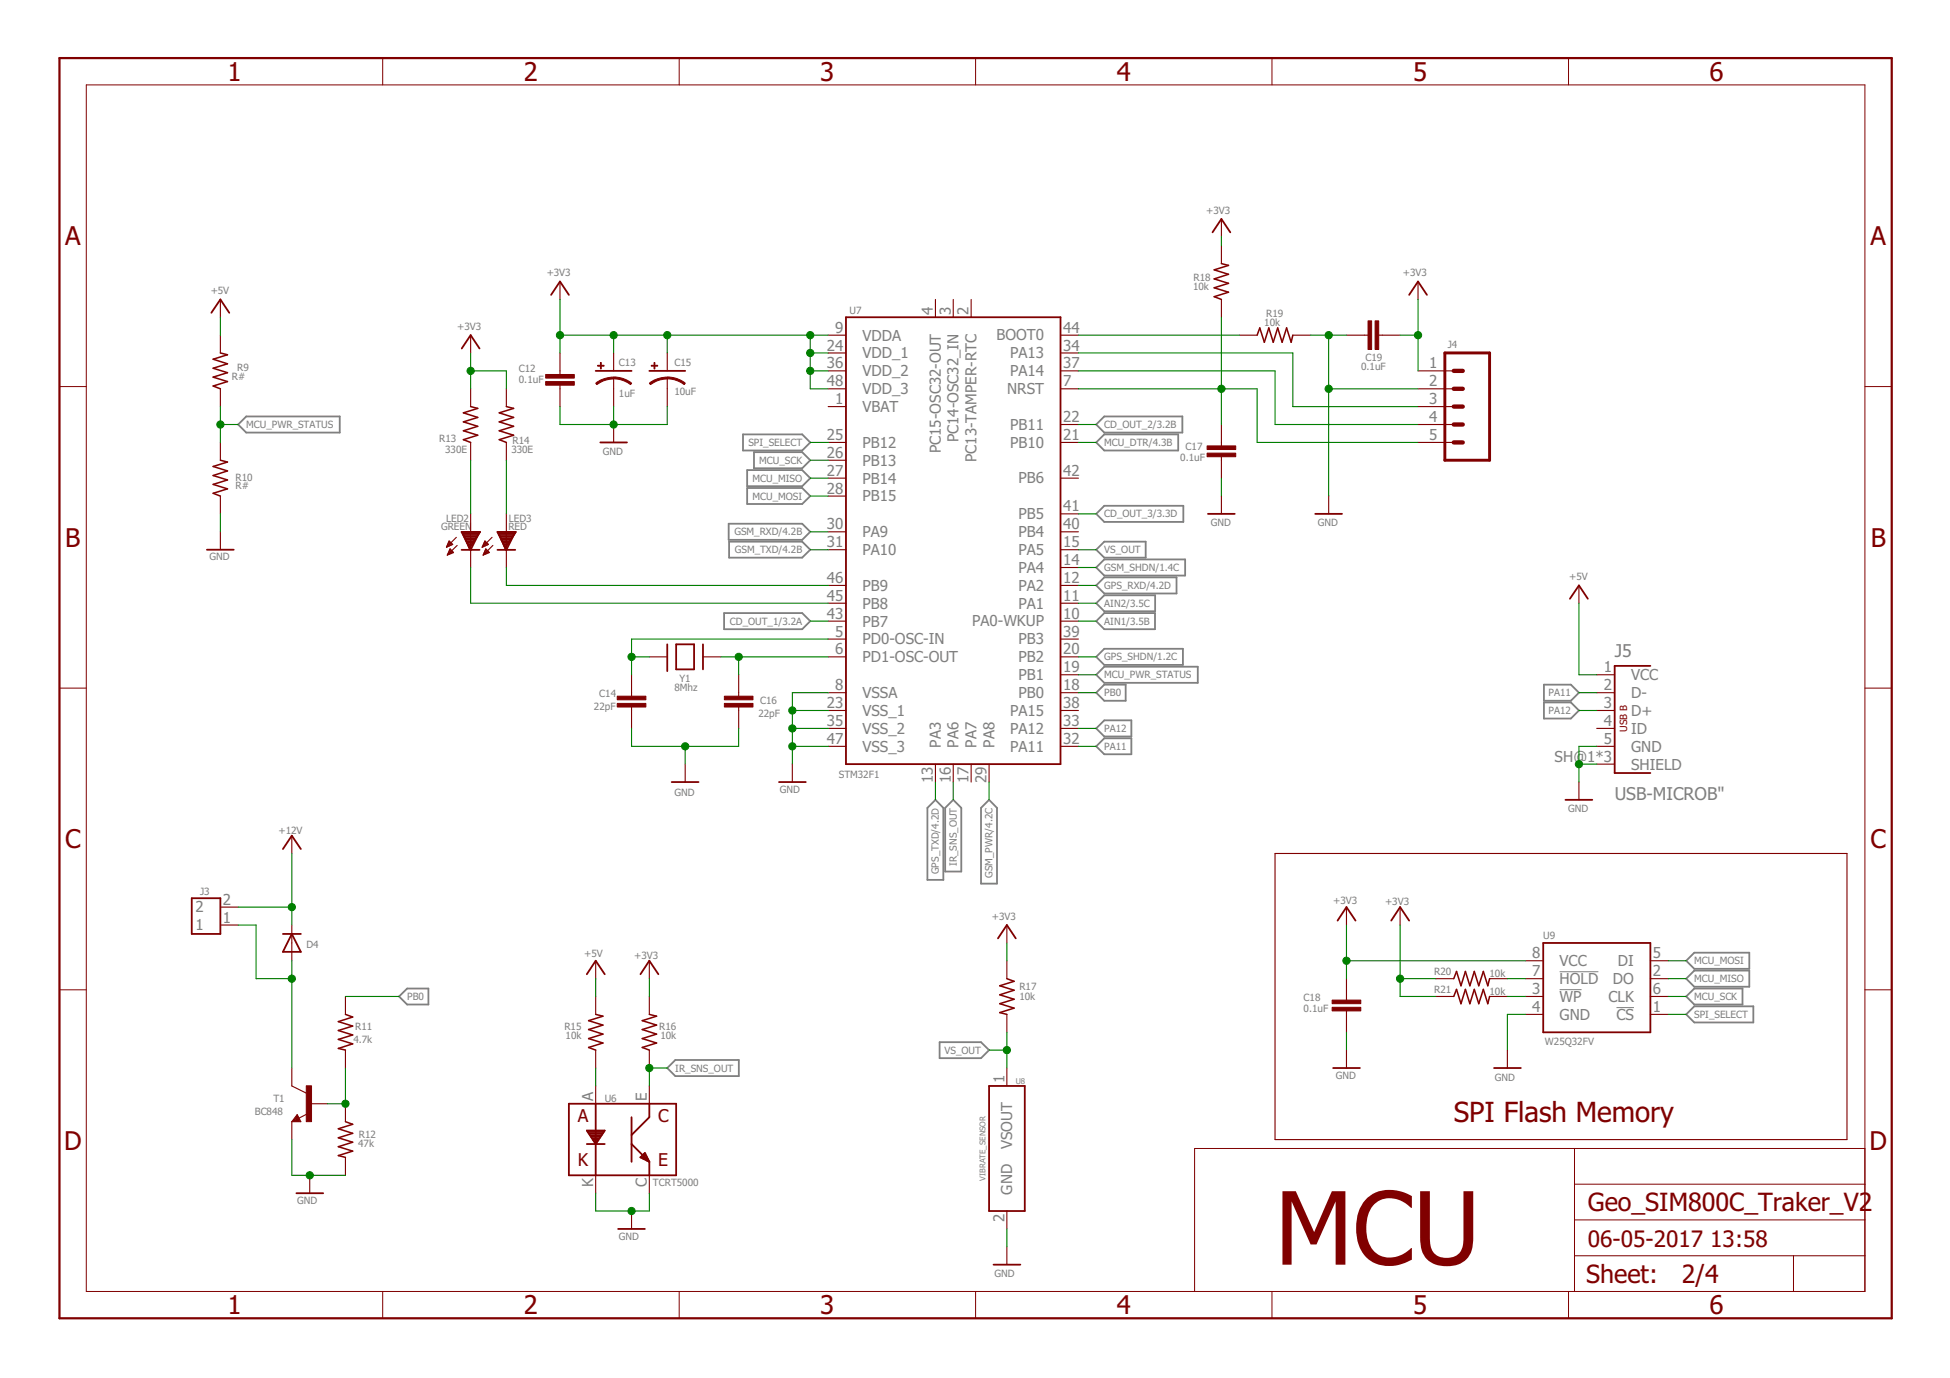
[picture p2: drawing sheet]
<svg xmlns="http://www.w3.org/2000/svg" width="297mm" height="210mm" viewBox="0 0 297 210" stroke-linecap="round" stroke-linejoin="round" font-family="sans-serif">
<path d="M237.6 150.7h3.3M237.6 148h5.9M246.2 153.5h2.7" fill="none" stroke="#808080" stroke-width=".15"/>
<g fill="none" stroke="#808080" stroke-width=".28">
<path d="M36.3 64.7l1.2-1.3h14.3v2.5h-14.3zM111 79.8h11.2l1.2 1.2-1.2 1.2h-11.2zM113.2 66.2h9l1.2 1.2-1.2 1.2h-9zM113.8 74.3h8.4l1.2 1.3-1.2 1.2h-8.4zM113.8 71.6h8.4l1.2 1.2-1.2 1.3h-8.4zM114.9 68.9h7.3l1.2 1.2-1.2 1.2h-7.3zM167 67.4l1.2-1.2h11.3v2.4h-11.3zM168.2 63.4h11.9v2.5h-11.9l-1.2-1.2zM168.2 77h12.1v2.5h-12.1l-1.2-1.2zM110.3 93.4h11.9l1.2 1.2-1.2 1.2h-11.9zM111.1 82.5h11.1l1.2 1.2-1.2 1.2h-11.1zM167 86.4l1.2-1.2h12.3v2.5h-12.3z"/>
<path d="M167 91.9l1.2-1.2h7.8v2.4h-7.8zM168.2 87.9h11v2.5h-11l-1.2-1.2zM168.2 82.5h6.3v2.4h-6.3l-1.2-1.2zM168.2 93.4h7.7v2.4h-7.7l-1.2-1.2zM167 105.5l1.2-1.2h3.3v2.4h-3.3zM167 100.1l1.2-1.3h12v2.5h-12zM167 113.7l1.2-1.2h4.1v2.4h-4.1zM167 111l1.2-1.3h4.1v2.5h-4.1zM168.2 101.6h14.3v2.4h-14.3l-1.2-1.2zM235.2 104.3h4.1l1.2 1.2-1.2 1.2h-4.1zM235.2 107h4.1l1.2 1.2-1.2 1.3h-4.1zM142.5 121.8l1.2 1.3v10.9h-2.4v-10.9z"/>
<path d="M145.2 121.8l1.2 1.3v9.7h-2.4v-9.7zM149.4 123.1l1.3-1.3 1.2 1.3v11.5h-2.5zM60.8 151.8l1.2-1.2h3.3v2.4h-3.3zM143.1 158.7h6.3l1.3 1.3-1.3 1.2h-6.3zM256.9 146.3l1.2-1.2h8.4v2.5h-8.4zM256.9 149.1l1.2-1.3h8.4v2.5h-8.4zM256.9 151.8l1.2-1.2h7.3v2.4h-7.3zM256.9 154.5l1.2-1.2h9v2.4h-9zM101.6 162.7l1.3-1.2h9.6v2.4h-9.6z"/>
</g>
<g fill="none" stroke="#800000" stroke-width=".17">
<path d="M186.1 33.4v2.7M186.1 37.4v2.8M33.6 45.6v2.7M33.6 51.1v2.7M33.6 59.2v2.7M71.7 51.1v2.7M71.7 59.2v2.7M77.1 59.2v2.7M85.3 42.9v2.7M85.3 53.8v3.2M85.3 58.7v3.2M93.5 53.8v2.7"/>
<path d="M93.5 57.6v4.3M101.6 53.8v2.7M101.6 57.6v4.3M126.2 59.2h2.7M126.2 51.1h2.7M126.2 53.8h2.7M126.2 56.5h2.7M142.5 45.6v2.7M145.2 45.6v2.7M147.9 45.6v2.7M161.5 59.2h2.8M161.5 51.1h2.8"/>
<path d="M161.5 53.8h2.8M161.5 56.5h2.8M186.1 45.6v2.7M188.8 51.1h2.7M196.9 51.1h2.8M205.1 51.1h3.3M210 51.1h3.3M216 59.2h5.4M216 56.5h5.4M216 42.9v2.7M33.6 67.4v2.7M33.6 75.6v2.7"/>
<path d="M71.7 67.4v2.7M71.7 78.3v8.1M77.1 67.4v2.7M77.1 78.3v8.1M93.5 64.7v2.7M126.2 61.9h2.7M126.2 67.4h2.7M126.2 70.1h2.7M126.2 72.8h2.7M126.2 75.6h2.7M161.5 67.4h2.8M161.5 64.7h2.8"/>
<path d="M161.5 72.8h2.8M161.5 78.3h2.8M186.1 64.7v3.2M186.1 69.6v3.2M186.1 75.6v2.7M202.4 75.6v2.7M216 61.9h5.4M216 67.4h5.4M216 64.7h5.4M33.6 81v2.7M68.1 83.3h.1M68.1 83.1h.4"/>
<path d="M68.2 83h.6M68.2 84.5h.2M68.2 82.9h.7M68.2 84.3h.5M68.3 82.7h.5M68.3 84.2h.7M68.3 82.6h.3M68.4 84.1h.6M68.4 82.5h.1M68.4 83.9h.5M68.4 82.4l.6 .5-1 .5zM68.5 83.8h.2"/>
<path d="M68.5 83.7h.1M68.6 83.6l.5 .6-1 .4zM69.5 81.9l-1.5 1.5M69.6 83.1l-1.5 1.5M73.5 83.3h.1M73.5 83.1h.4M73.6 83h.7M73.6 84.5h.3M73.7 82.9h.6M73.7 84.3h.5M73.7 82.7h.5M73.7 84.2h.8"/>
<path d="M73.8 82.6h.3M73.8 84.1h.6M73.8 82.5h.2M73.9 83.9h.4M73.9 82.4l.5 .5-1 .5zM73.9 83.8h.3M74 83.7h.1M74 83.6l.5 .6-.9 .4zM75 81.9l-1.6 1.5M75.1 83.1l-1.5 1.5M126.2 97.3h2.7M126.2 94.6h2.7"/>
<path d="M126.2 91.9h2.7M126.2 89.2h2.7M126.2 83.7h2.7M126.2 81h2.7M161.5 97.3h2.8M161.5 94.6h2.8M161.5 91.9h2.8M161.5 89.2h2.8M161.5 86.4h2.8M161.5 83.7h2.8M161.5 81h2.8M240.5 89.2v2.7"/>
<path d="M96.2 102.8v3.2M96.2 107.7v3.3M98.9 100.1h2.7M104.4 116.4v2.7M107.1 100.1h2.7M112.5 102.8v3.2M112.5 107.7v3.3M120.7 116.4v2.7M126.2 100.1h2.7M126.2 105.5h2.7M126.2 108.2h2.7M126.2 113.7h2.7"/>
<path d="M126.2 111h2.7M142.5 116.4v2.7M145.2 116.4v2.7M147.9 116.4v2.7M150.7 116.4v2.7M161.5 100.1h2.8M161.5 105.5h2.8M161.5 102.8h2.8M161.5 108.2h2.8M161.5 113.7h2.8M161.5 111h2.8M240.5 119.1v2.7"/>
<path d="M243.2 105.5h2.8M243.2 102.8h2.8M243.2 108.2h2.8M243.2 113.7h2.8M243.2 111h2.8M243.2 116.4h2.8M33.6 138.2h2.7M44.4 127.3v2.7M194.2 130h87.1v43.6h-87.1zM205.1 138.2v2.7M213.3 138.2v2.7M33.6 140.9h2.7"/>
<path d="M44.4 140.9v5.4M52.6 151.8v2.7M52.6 160v2.7M90.7 146.3v2.8M90.7 151.8v2.7M90.7 160v2.7M98.9 146.3v2.8M98.9 151.8v2.7M98.9 160v2.7M153.4 140.9v2.7M153.4 146.3v2.8M153.4 154.5v2.7"/>
<path d="M205.1 149.1v3.2M205.1 154v3.2M205.1 160v2.7M218.7 149.1h2.7M218.7 151.8h2.7M226.9 149.1h2.7M226.9 151.8h2.7M229.6 160v2.7M232.3 146.3h2.8M232.3 154.5h2.8M232.3 149.1h2.8M232.3 151.8h2.8"/>
<path d="M251.4 146.3h2.7M251.4 154.5h2.7M251.4 149.1h2.7M251.4 151.8h2.7M44.4 162.7v2.7l2.2 1.1M44.4 170.9v2.7M45.3 169.8l.5 1.1h-1.4zM46.8 169.7l-1.3 .6M47.2 168.1h2.7M47.2 179v2.8M52.6 168.1v2.8M52.6 176.3v2.7"/>
<path d="M90.7 165.4v2.7M90.7 179v2.8M98.9 165.4v2.7M98.9 179v2.8M153.4 162.7v2.7M96.2 184.5v2.7M153.4 184.5v2.7M153.4 189.9v2.7"/>
</g>
<g fill="none" stroke="#800000" stroke-width=".28">
<path d="M184.7 35.4l1.4-2 1.3 2M32.2 47.6l1.4-2 1.3 2M70.3 53.1l1.4-2 1.3 2M83.9 44.9l1.4-2 1.4 2M90.7 56.5h5.5M98.9 56.5h5.5M128.9 48.3h32.6v68.1h-32.6zM214.7 44.9l1.3-2 1.4 2M91.4 67.4h4.1M184 78.3h4.1M200.3 78.3h4.1M31.5 83.7h4.1"/>
<path d="M70.3 83.8h2.7M70.4 81l1.1 2.5 1.6-2.5h-2.8l1.4 2.8 1.3-2.8M70.5 81.3h2.5M70.6 81.5h2.2M70.7 81.7h2M70.8 82h1.7M70.9 82.2h1.4M71 82.5h1.2M71.2 82.7h.8M71.3 83h.6M71.4 83.2h.3M71.5 83.4h.1"/>
<path d="M75.8 83.8h2.7M75.9 81l1 2.5 1.7-2.5h-2.8l1.3 2.8 1.4-2.8M76 81.3h2.4M76.1 81.5h2.2M76.2 81.7h1.9M76.3 82h1.6M76.4 82.2h1.4M76.5 82.5h1.1M76.6 82.7h.9M76.7 83h.6M76.8 83.2h.3M76.9 83.4h.1"/>
<path d="M101.6 98.1v4.1M103 98.1h2.7v3.9h-2.7zM107.1 98.1v3.9M239.1 91.2l1.4-2 1.4 2M102.3 119.1h4.1M118.7 119.1h4M251.4 101.4h-5.4v16.4h5.4M29.2 136.8h4.4v5.5h-4.4zM43.1 129.3l1.3-2 1.4 2M238.5 121.8h4M43.1 142.3h2.7M44.4 142.3l1.4 2.7h-2.7z"/>
<path d="M89.4 148.4l1.3-2.1 1.4 2.1M97.6 148.4l1.3-2.1 1.4 2.1M152 142.9l1.4-2 1.3 2M203.8 140.2l1.3-2 1.4 2M211.9 140.2l1.4-2 1.4 2M235.1 143.6h16.3v13.6h-16.3zM45.3 170.3l-.2 .3h.5l-.3-.6-.6 .7h.9M86.7 168.1h16.3v10.9h-16.3zM89.4 174.3h2.7M89.4 172.2h2.7l-1.4 2.1zM89.5 172.4h2.5M89.7 172.7h2.1"/>
<path d="M89.9 172.9h1.8M90 173.1h1.5M90.2 173.4h1.1M90.3 173.6h.9M90.5 173.9h.5M90.7 174.1h.1M90.7 168.1v10.9M96.2 170.2v6.8M96.2 174.3l2.7 2.7M97.6 176.3l.6-.7 .7 1.4M97.6 176.3l1.3 .7M97.6 176.3h1"/>
<path d="M97.8 176h.6M98 176.5h.7M98.1 175.8h.2M98.5 176.8h.3M98.9 168.1v2.1l-2.7 2.7M98.9 177v2M150.7 165.4h5.4v19.1h-5.4zM203.1 162.7h4.1M227.6 162.7h4.1M45.1 181.8h4.1M94.1 187.2h4.1M151.3 192.6h4.1"/>
</g>
<g fill="none" stroke="#800000" stroke-width=".23">
<path d="M33.6 53.8l1 .2-2.1 .7 2.1 .7-2.1 .7 2.1 .7-2.1 .6 2.1 .7-2.1 .7 1.1 .4M186.1 40.2l1 .2-2.1 .7 2.1 .7-2.1 .7 2.1 .7-2.1 .6 2.1 .7-2.1 .7 1.1 .4M191.5 51.1l.4-1.1 .7 2.1 .7-2.1 .7 2.1 .6-2.1 .7 2.1 .7-2.1 .7 2.1 .2-1M33.6 70.1l1 .3-2.1 .7 2.1 .6-2.1 .7 2.1 .7-2.1 .7 2.1 .7-2.1 .6 1.1 .5M71.7 61.9l1.1 .3-2.2 .7 2.2 .7-2.2 .7 2.2 .6-2.2 .7 2.2 .7-2.2 .7 1.1 .4M77.1 61.9l1.1 .3-2.1 .7 2.1 .7-2.1 .7 2.1 .6-2.1 .7 2.1 .7-2.1 .7 1 .4M52.6 154.5l1.1 .4-2.2 .7 2.2 .7-2.2 .7 2.2 .6-2.2 .7 2.2 .7-2.2 .7 1.1 .3M90.7 154.5l1.1 .3-2.1 .7 2.1 .6-2.1 .7 2.1 .7-2.1 .7 2.1 .7-2.1 .7 1 .4M98.9 154.5l1.1 .3-2.2 .7 2.2 .6-2.2 .7 2.2 .7-2.2 .7 2.2 .7-2.2 .7 1.1 .4M153.4 149.1l1.1 .4-2.2 .7 2.2 .6-2.2 .7 2.2 .7-2.2 .7 2.2 .7-2.2 .6 1.1 .3M221.4 149.1l.5-1.1 .6 2.2 .7-2.2 .7 2.2 .7-2.2 .7 2.2 .7-2.2 .6 2.2 .3-1.1M221.4 151.8l.5-1.1 .6 2.2 .7-2.2 .7 2.2 .7-2.2 .7 2.2 .7-2.2 .6 2.2 .3-1.1"/>
<path d="M52.6 170.9l1.1 .4-2.2 .6 2.2 .7-2.2 .7 2.2 .7-2.2 .7 2.2 .6-2.2 .7 1.1 .3"/>
</g>
<g fill="#800000" stroke="#800000" stroke-width=".15">
<path d="M94 107.1h4.4v.6h-4.4z"/>
<path d="M94 106h4.4v.6h-4.4z"/>
<path d="M83.1 58.1h4.4v.6h-4.4z"/>
<path d="M83.1 57h4.4v.6h-4.4z"/>
<path d="M99.2 55.6h1v.2h-1z"/>
<path d="M99.6 55.2h.2v1h-.2z"/>
<path d="M91 55.6h1v.2h-1z"/>
<path d="M91.5 55.2h.1v1h-.1z"/>
<path d="M110.3 107.1h4.4v.6h-4.4z"/>
<path d="M110.3 106h4.4v.6h-4.4z"/>
<path d="M209.5 48.9h.5v4.3h-.5z"/>
<path d="M208.4 48.9h.5v4.3h-.5z"/>
<path d="M183.9 69h4.3v.6h-4.3z"/>
<path d="M183.9 67.9h4.3v.6h-4.3z"/>
<path d="M202.9 153.4h4.4v.6h-4.4z"/>
<path d="M202.9 152.3h4.4v.6h-4.4z"/>
<path d="M46.7 165.4h.8v5.5h-.8z"/>
</g>
<g fill="#800000" stroke="#800000" stroke-width=".15">
<path d="M101.6 57.4a4.2 4.2 0 0 1 2.8 1l-.2 .2a4.4 4.4 0 0 0-2.6-.9z" fill-rule="evenodd"/>
<path d="M98.9 58.4a4.4 4.4 0 0 1 2.7-1v.3a4.2 4.2 0 0 0-2.5 .9z" fill-rule="evenodd"/>
<path d="M93.5 57.4a4.2 4.2 0 0 1 2.7 1l-.1 .2a4.4 4.4 0 0 0-2.6-.9z" fill-rule="evenodd"/>
<path d="M90.7 58.4a4.4 4.4 0 0 1 2.8-1v.3a4.4 4.4 0 0 0-2.6 .9z" fill-rule="evenodd"/>
</g>
<path d="M220.1 53.8h6.8v16.3h-6.8z" fill="none" stroke="#800000" stroke-width=".44"/>
<path d="M221.4 59.2h1.4M221.4 56.5h1.4M221.4 61.9h1.4M221.4 67.4h1.4M221.4 64.7h1.4" fill="none" stroke="#800000" stroke-width=".66"/>
<g fill="none" stroke="#800000" stroke-width=".15">
<path d="M13.1 12.9h271v183.8h-271zM58.3 8.8v4.1M103.5 8.8v4.1M148.6 8.8v4.1M193.8 8.8v4.1M238.9 8.8v4.1M9.1 58.9h4M284.1 58.9h4.1M9.1 104.8h4M284.1 104.8h4.1M9.1 150.8h4M284.1 150.8h4.1"/>
<path d="M239.8 174.9v21.8M284.1 174.9h-102.1v21.8M58.3 196.7v4.1M103.5 196.7v4.1M148.6 196.7v4.1M193.8 196.7v4.1M238.9 196.7v4.1M239.8 191.3h44.3M239.8 185.8h44.3M239.8 180.4h44.3M273.2 191.3v5.4"/>
</g>
<path d="M9.1 8.8h279.1v192h-279.1z" fill="none" stroke="#800000" stroke-width=".34"/>
<g fill="none" stroke="#008000" stroke-width=".17">
<path d="M186.1 36.1v1.3M33.6 48.3v2.8M71.7 56.5h5.4v2.7M71.7 53.8v5.4M85.3 51.1h40.9M85.3 45.6v8.2M93.5 51.1v2.7M101.6 51.1v2.7M123.4 51.1v8.1h2.8M123.4 56.5h2.8M123.4 53.8h2.8M164.3 59.2h27.2v8.2h24.5"/>
<path d="M164.3 56.5h29.9v8.2h21.8M164.3 53.8h32.6v8.1h19.1M164.3 51.1h24.5M186.1 48.3v16.4M199.7 51.1h5.4M202.4 59.2h13.6M202.4 51.1v24.5M213.3 51.1h2.7M216 45.6v10.9M33.6 64.7h2.7M33.6 61.9v5.5M33.6 78.3v2.7"/>
<path d="M71.7 70.1v8.2M77.1 70.1v8.2M85.3 61.9v2.8h16.3v-2.8M93.5 61.9v2.8M123.4 75.6h2.8M123.4 72.8h2.8M123.4 70.1h2.8M123.4 67.4h2.8M164.3 64.7h2.7M164.3 67.4h2.7M164.3 78.3h2.7M186.1 72.8v2.8"/>
<path d="M71.7 86.4v5.5h54.5M77.1 86.4v2.8h49.1M123.4 83.7h2.8M123.4 94.6h2.8M123.4 81h2.8M126.2 97.3h-30v5.5M164.3 89.2h2.7M164.3 86.4h2.7M164.3 91.9h2.7M164.3 83.7h2.7M164.3 94.6h2.7M240.5 91.9v10.9h2.7"/>
<path d="M96.2 111v2.7h16.3v-2.7M96.2 100.1h2.7M104.4 113.7v2.7M109.8 100.1h16.4M112.5 100.1v2.7M120.7 113.7h5.5M120.7 108.2h5.5M120.7 111h5.5M126.2 105.5h-5.5v10.9M142.5 119.1v2.7M145.2 119.1v2.7M150.7 119.1v2.7"/>
<path d="M164.3 113.7h2.7M164.3 105.5h2.7M164.3 111h2.7M164.3 100.1h2.7M164.3 102.8h2.7M240.5 105.5h2.7M240.5 108.2h2.7M240.5 116.4h2.7M243.2 113.7h-2.7v5.4M36.3 138.2h8.1M44.4 130v10.9M36.3 140.9h2.7v8.2h5.4"/>
<path d="M44.4 146.3v16.4M52.6 151.8h8.2M90.7 149.1v2.7M98.9 149.1v2.7M150.7 160h2.7M153.4 143.6v2.7M153.4 157.2v5.5M205.1 140.9v8.2M205.1 157.2v2.8M205.1 146.3h27.2M213.3 149.1h5.4M213.3 140.9v10.9h5.4"/>
<path d="M229.6 149.1h2.7M229.6 151.8h2.7M232.3 154.5h-2.7v5.5M254.1 146.3h2.8M254.1 149.1h2.8M254.1 151.8h2.8M254.1 154.5h2.8M44.4 173.6v5.4h8.2M52.6 162.7v5.4h-2.7M90.7 162.7v2.7M101.6 162.7h-2.7v2.7M90.7 181.8v2.7h8.2v-2.7"/>
<path d="M153.4 187.2v2.7"/>
</g>
<g fill="#008000" stroke="#008000" stroke-width=".15">
<circle cx="123.4" cy="56.5" r=".55"/>
<circle cx="123.4" cy="53.8" r=".55"/>
<circle cx="123.4" cy="51.1" r=".55"/>
<circle cx="101.6" cy="51.1" r=".55"/>
<circle cx="93.5" cy="51.1" r=".55"/>
<circle cx="85.3" cy="51.1" r=".55"/>
<circle cx="216" cy="51.1" r=".55"/>
<circle cx="205.1" cy="146.3" r=".55"/>
<circle cx="213.3" cy="149.1" r=".55"/>
<circle cx="71.7" cy="56.5" r=".55"/>
<circle cx="93.5" cy="64.7" r=".55"/>
<circle cx="104.4" cy="113.7" r=".55"/>
<circle cx="120.7" cy="108.2" r=".55"/>
<circle cx="120.7" cy="111" r=".55"/>
<circle cx="120.7" cy="113.7" r=".55"/>
<circle cx="202.4" cy="51.1" r=".55"/>
<circle cx="202.4" cy="59.2" r=".55"/>
<circle cx="47.2" cy="179" r=".55"/>
<circle cx="240.5" cy="116.4" r=".55"/>
<circle cx="96.2" cy="184.5" r=".55"/>
<circle cx="96.2" cy="100.1" r=".55"/>
<circle cx="112.5" cy="100.1" r=".55"/>
<circle cx="186.1" cy="59.2" r=".55"/>
<circle cx="52.6" cy="168.1" r=".55"/>
<circle cx="44.4" cy="149.1" r=".55"/>
<circle cx="44.4" cy="138.2" r=".55"/>
<circle cx="98.9" cy="162.7" r=".55"/>
<circle cx="153.4" cy="160" r=".55"/>
<circle cx="33.6" cy="64.7" r=".55"/>
</g>
<text font-size="15.4" fill="#800000" x="194.2" y="192.6">MCU</text>
<text font-size="4.2" fill="#800000" x="221.5" y="170.9">SPI Flash Memory</text>
<g font-size="3.9" fill="#800000">
<text x="34.6" y="12.3">1</text>
<text x="79.8" y="12.3">2</text>
<text x="125" y="12.3">3</text>
<text x="170.1" y="12.3">4</text>
<text x="215.3" y="12.3">5</text>
<text x="260.4" y="12.3">6</text>
<text x="9.9" y="37.3">A</text>
<text x="284.9" y="37.3">A</text>
<text x="9.9" y="83.2">B</text>
<text x="285" y="83.2">B</text>
<text x="9.9" y="129.2">C</text>
<text x="284.9" y="129.2">C</text>
<text x="9.8" y="175.1">D</text>
<text x="284.8" y="175.1">D</text>
<text x="34.6" y="200.2">1</text>
<text x="79.8" y="200.2">2</text>
<text x="125" y="200.2">3</text>
<text x="170.1" y="200.2">4</text>
<text x="215.3" y="200.2">5</text>
<text x="260.4" y="200.2">6</text>
</g>
<g font-size="3.8" fill="#800000">
<text x="241.9" y="184.5">Geo_SIM800C_Traker_V2</text>
<text x="241.6" y="195.5">Sheet:</text>
<text x="256.2" y="195.4">2/4</text>
</g>
<g font-size="3.5" fill="#800000">
<text x="241.9" y="189.9">06-05-2017</text>
<text x="260.5" y="189.9">13:58</text>
</g>
<g font-size="2.7" fill="#808080">
<text x="246" y="100.1">J5</text>
<text x="246" y="121.8">USB-MICROB&quot;</text>
</g>
<g font-size="2.7" fill="#800000">
<text x="88" y="170.9">A</text>
<text x="100.3" y="170.9">C</text>
<text x="88" y="177.7">K</text>
<text x="100.3" y="177.7">E</text>
</g>
<g font-size="2.3" fill="#808080">
<text x="142.1" y="47.9" transform="rotate(-90 142.1 47.9)">4</text>
<text x="144.8" y="47.9" transform="rotate(-90 144.8 47.9)">3</text>
<text x="147.6" y="47.9" transform="rotate(-90 147.6 47.9)">2</text>
<text x="125.9" y="53.4">24</text>
<text x="127.2" y="50.7">9</text>
<text x="131.4" y="51.9">VDDA</text>
<text x="151.8" y="51.9">BOOT0</text>
<text x="161.9" y="53.4">34</text>
<text x="161.9" y="50.7">44</text>
<text x="125.9" y="56.1">36</text>
<text x="125.9" y="58.8">48</text>
<text x="131.4" y="54.6">VDD_1</text>
<text x="131.4" y="57.3">VDD_2</text>
<text x="153.9" y="54.6">PA13</text>
<text x="153.9" y="57.3">PA14</text>
<text x="161.9" y="58.8">7</text>
<text x="161.9" y="56.1">37</text>
<text x="217.7" y="56.1">1</text>
<text x="217.7" y="58.8">2</text>
<text x="127.2" y="61.6">1</text>
<text x="131.4" y="62.8">VBAT</text>
<text x="131.4" y="60">VDD_3</text>
<text x="153.4" y="60">NRST</text>
<text x="153.9" y="65.5">PB11</text>
<text x="161.9" y="64.3">22</text>
<text x="217.7" y="61.6">3</text>
<text x="217.7" y="64.3">4</text>
<text x="125.9" y="67">25</text>
<text x="125.9" y="69.7">26</text>
<text x="131.4" y="68.2">PB12</text>
<text x="131.4" y="70.9">PB13</text>
<text x="143.3" y="69" transform="rotate(-90 143.3 69)">PC15-OSC32-OUT</text>
<text x="146" y="67.4" transform="rotate(-90 146 67.4)">PC14-OSC32_IN</text>
<text x="148.7" y="70.4" transform="rotate(-90 148.7 70.4)">PC13-TAMPER-RTC</text>
<text x="153.9" y="68.2">PB10</text>
<text x="161.9" y="67">21</text>
<text x="217.7" y="67">5</text>
<text x="125.9" y="72.5">27</text>
<text x="125.9" y="75.2">28</text>
<text x="131.4" y="73.7">PB14</text>
<text x="131.4" y="76.4">PB15</text>
<text x="155.1" y="73.6">PB6</text>
<text x="161.9" y="77.9">41</text>
<text x="161.9" y="72.5">42</text>
<text x="125.9" y="80.6">30</text>
<text x="125.9" y="83.3">31</text>
<text x="131.4" y="81.8">PA9</text>
<text x="155.1" y="81.8">PB4</text>
<text x="155.1" y="79.1">PB5</text>
<text x="161.9" y="83.3">15</text>
<text x="161.9" y="80.6">40</text>
<text x="125.9" y="88.8">46</text>
<text x="131.4" y="84.5">PA10</text>
<text x="131.4" y="90">PB9</text>
<text x="155.1" y="90">PA2</text>
<text x="155.1" y="87.3">PA4</text>
<text x="155.1" y="84.5">PA5</text>
<text x="161.9" y="88.8">12</text>
<text x="161.9" y="86.1">14</text>
<text x="125.9" y="94.2">43</text>
<text x="125.9" y="91.5">45</text>
<text x="131.4" y="95.4">PB7</text>
<text x="131.4" y="92.7">PB8</text>
<text x="148.1" y="95.4">PA0-WKUP</text>
<text x="155.1" y="92.7">PA1</text>
<text x="161.9" y="94.2">10</text>
<text x="161.9" y="91.5">11</text>
<text x="127.2" y="97">5</text>
<text x="127.2" y="99.7">6</text>
<text x="131.4" y="98.2">PD0-OSC-IN</text>
<text x="131.4" y="100.9">PD1-OSC-OUT</text>
<text x="155.1" y="100.9">PB2</text>
<text x="155.1" y="98.2">PB3</text>
<text x="161.9" y="99.7">20</text>
<text x="161.9" y="97">39</text>
<text x="125.9" y="107.8">23</text>
<text x="127.2" y="105.1">8</text>
<text x="131.4" y="106.3">VSSA</text>
<text x="155.1" y="106.3">PB0</text>
<text x="155.1" y="103.6">PB1</text>
<text x="161.9" y="105.1">18</text>
<text x="161.9" y="102.4">19</text>
<text x="161.9" y="107.8">38</text>
<text x="244.3" y="107.8">3</text>
<text x="244.3" y="105.1">2</text>
<text x="244.3" y="102.4">1</text>
<text x="248.5" y="106.3">D-</text>
<text x="248.5" y="103.6">VCC</text>
<text x="125.9" y="110.6">35</text>
<text x="125.9" y="113.3">47</text>
<text x="131.4" y="109">VSS_1</text>
<text x="131.4" y="111.8">VSS_2</text>
<text x="143.3" y="113.9" transform="rotate(-90 143.3 113.9)">PA3</text>
<text x="146" y="113.9" transform="rotate(-90 146 113.9)">PA6</text>
<text x="148.7" y="113.9" transform="rotate(-90 148.7 113.9)">PA7</text>
<text x="151.5" y="113.9" transform="rotate(-90 151.5 113.9)">PA8</text>
<text x="153.9" y="111.8">PA12</text>
<text x="153.9" y="109">PA15</text>
<text x="161.9" y="113.3">32</text>
<text x="161.9" y="110.6">33</text>
<text x="244.3" y="113.3">5</text>
<text x="244.3" y="110.6">4</text>
<text x="248.5" y="109">D+</text>
<text x="248.5" y="111.8">ID</text>
<text x="131.4" y="114.5">VSS_3</text>
<text x="142.1" y="119.3" transform="rotate(-90 142.1 119.3)">13</text>
<text x="144.8" y="119.3" transform="rotate(-90 144.8 119.3)">16</text>
<text x="147.6" y="119.3" transform="rotate(-90 147.6 119.3)">17</text>
<text x="150.3" y="119.3" transform="rotate(-90 150.3 119.3)">29</text>
<text x="153.9" y="114.5">PA11</text>
<text x="236.8" y="116">SH@1*3</text>
<text x="248.5" y="114.5">GND</text>
<text x="248.5" y="117.2">SHIELD</text>
<text x="33.9" y="137.8">2</text>
<text x="29.8" y="141.7">1</text>
<text x="29.8" y="139">2</text>
<text x="33.9" y="140.5">1</text>
<text x="233.4" y="146">8</text>
<text x="233.4" y="148.7">7</text>
<text x="237.6" y="147.2">VCC</text>
<text x="237.6" y="149.9">HOLD</text>
<text x="245.7" y="149.9">DO</text>
<text x="246.5" y="147.2">DI</text>
<text x="251.8" y="148.7">2</text>
<text x="251.8" y="146">5</text>
<text x="233.4" y="151.4">3</text>
<text x="233.4" y="154.1">4</text>
<text x="237.6" y="152.6">WP</text>
<text x="237.6" y="155.3">GND</text>
<text x="245" y="152.6">CLK</text>
<text x="246.2" y="155.3">CS</text>
<text x="251.8" y="154.1">1</text>
<text x="251.8" y="151.4">6</text>
<text x="90.4" y="167.8" transform="rotate(-90 90.4 167.8)">A</text>
<text x="98.5" y="167.8" transform="rotate(-90 98.5 167.8)">E</text>
<text x="153" y="165" transform="rotate(-90 153 165)">1</text>
<text x="154.2" y="175.1" transform="rotate(-90 154.2 175.1)">VSOUT</text>
<text x="90.4" y="180.8" transform="rotate(-90 90.4 180.8)">K</text>
<text x="98.5" y="180.8" transform="rotate(-90 98.5 180.8)">C</text>
<text x="154.2" y="182" transform="rotate(-90 154.2 182)">GND</text>
<text x="153" y="186.1" transform="rotate(-90 153 186.1)">2</text>
</g>
<g font-size="1.5" fill="#808080">
<text x="183.8" y="32.5">+3V3</text>
<text x="32.1" y="44.8">+5V</text>
<text x="83.3" y="42.1">+3V3</text>
<text x="129.4" y="47.8">U7</text>
<text x="181.7" y="44.2">10k</text>
<text x="181.8" y="42.8">R18</text>
<text x="213.7" y="42.1">+3V3</text>
<text x="69.7" y="50.2">+3V3</text>
<text x="192.6" y="49.7">10k</text>
<text x="192.9" y="48.4">R19</text>
<text x="220.5" y="52.9">J4</text>
<text x="35.3" y="57.8">R#</text>
<text x="36.1" y="56.5">R9</text>
<text x="79" y="58.3">0.1uF</text>
<text x="79" y="56.6">C12</text>
<text x="94.3" y="55.8">C13</text>
<text x="102.7" y="55.8">C15</text>
<text x="207.3" y="56.4">0.1uF</text>
<text x="208" y="55">C19</text>
<text x="37.5" y="65.2">MCU_PWR_STATUS</text>
<text x="94.3" y="60.4">1uF</text>
<text x="102.7" y="60.2">10uF</text>
<text x="168.2" y="65.2">CD_OUT_2/3.2B</text>
<text x="66.9" y="67.4">R13</text>
<text x="67.8" y="69">330E</text>
<text x="77.9" y="69">330E</text>
<text x="78.1" y="67.6">R14</text>
<text x="91.8" y="69.3">GND</text>
<text x="114" y="67.9">SPI_SELECT</text>
<text x="115.7" y="70.6">MCU_SCK</text>
<text x="168.2" y="67.9">MCU_DTR/4.3B</text>
<text x="179.8" y="70.2">0.1uF</text>
<text x="180.6" y="68.6">C17</text>
<text x="35.9" y="73.3">R10</text>
<text x="35.9" y="74.5">R#</text>
<text x="114.6" y="76.1">MCU_MOSI</text>
<text x="114.6" y="73.4">MCU_MISO</text>
<text x="67.2" y="80.8">GREEN</text>
<text x="68" y="79.5">LED2</text>
<text x="77.4" y="80.7">RED</text>
<text x="77.5" y="79.5">LED3</text>
<text x="111.9" y="81.5">GSM_RXD/4.2B</text>
<text x="168.2" y="78.8">CD_OUT_3/3.3D</text>
<text x="184.4" y="80.2">GND</text>
<text x="200.8" y="80.2">GND</text>
<text x="31.9" y="85.4">GND</text>
<text x="111.9" y="84.3">GSM_TXD/4.2B</text>
<text x="168.2" y="89.7">GPS_RXD/4.2D</text>
<text x="168.2" y="87">GSM_SHDN/1.4C</text>
<text x="168.2" y="84.3">VS_OUT</text>
<text x="239" y="88.3">+5V</text>
<text x="111.2" y="95.2">CD_OUT_1/3.2A</text>
<text x="168.2" y="92.4">AIN2/3.5C</text>
<text x="168.2" y="95.2">AIN1/3.5B</text>
<text x="168.2" y="100.6">GPS_SHDN/1.2C</text>
<text x="91.3" y="106.2">C14</text>
<text x="102.8" y="105.2">8Mhz</text>
<text x="103.5" y="103.9">Y1</text>
<text x="115.8" y="107.3">C16</text>
<text x="168.2" y="106.1">PB0</text>
<text x="168.2" y="103.3">MCU_PWR_STATUS</text>
<text x="235.9" y="106">PA11</text>
<text x="90.5" y="108.1">22pF</text>
<text x="115.5" y="109.2">22pF</text>
<text x="168.2" y="111.5">PA12</text>
<text x="235.9" y="108.8">PA12</text>
<text x="127.8" y="118.6">STM32F1</text>
<text x="168.2" y="114.2">PA11</text>
<text x="102.7" y="121.3">GND</text>
<text x="118.8" y="120.8">GND</text>
<text x="238.9" y="123.8">GND</text>
<text x="42.4" y="127">+12V</text>
<text x="145.7" y="131.9" transform="rotate(-90 145.7 131.9)">IR_SNS_OUT</text>
<text x="30.5" y="136.3">J3</text>
<text x="143" y="133.2" transform="rotate(-90 143 133.2)">GPS_TXD/4.2D</text>
<text x="151.2" y="133.7" transform="rotate(-90 151.2 133.7)">GSM_PWR/4.2C</text>
<text x="203.1" y="137.6">+3V3</text>
<text x="211" y="137.9">+3V3</text>
<text x="151.1" y="140.1">+3V3</text>
<text x="235.1" y="143.1">U9</text>
<text x="46.7" y="144.4">D4</text>
<text x="89" y="145.8">+5V</text>
<text x="96.6" y="146.1">+3V3</text>
<text x="218.5" y="148.6">R20</text>
<text x="226.9" y="148.8">10k</text>
<text x="258.1" y="146.9">MCU_MOSI</text>
<text x="258.1" y="149.6">MCU_MISO</text>
<text x="62" y="152.3">PB0</text>
<text x="155.3" y="152.3">10k</text>
<text x="155.3" y="150.7">R17</text>
<text x="198.6" y="154.1">0.1uF</text>
<text x="198.6" y="152.5">C18</text>
<text x="218.5" y="151.3">R21</text>
<text x="226.9" y="151.5">10k</text>
<text x="258.1" y="152.3">MCU_SCK</text>
<text x="258.1" y="155.1">SPI_SELECT</text>
<text x="53.8" y="158.9">4.7k</text>
<text x="54.1" y="156.9">R11</text>
<text x="86" y="156.9">R15</text>
<text x="86.2" y="158.3">10k</text>
<text x="100.4" y="156.9">R16</text>
<text x="100.6" y="158.3">10k</text>
<text x="143.9" y="160.5">VS_OUT</text>
<text x="235.3" y="159.1">W25Q32FV</text>
<text x="41.7" y="167.9">T1</text>
<text x="92.1" y="167.9">U6</text>
<text x="102.9" y="163.2">IR_SNS_OUT</text>
<text x="203.5" y="164.3">GND</text>
<text x="227.7" y="164.6">GND</text>
<text x="38.8" y="169.8">BC848</text>
<text x="54.7" y="173.3">R12</text>
<text x="54.6" y="174.7">47k</text>
<text x="45.3" y="183.4">GND</text>
<text x="99.5" y="180.7">TCRT5000</text>
<text x="94.3" y="188.8">GND</text>
<text x="151.5" y="194.5">GND</text>
</g>
<text font-size="1.5" fill="#800000" x="247.9" y="111.5" transform="rotate(-90 247.9 111.5)">USB B</text>
<g font-size="1.2" fill="#808080">
<text x="154.7" y="165.1">U8</text>
<text x="150.1" y="179.8" transform="rotate(-90 150.1 179.8)">VIBRATE_SENSOR</text>
</g>
</svg>
